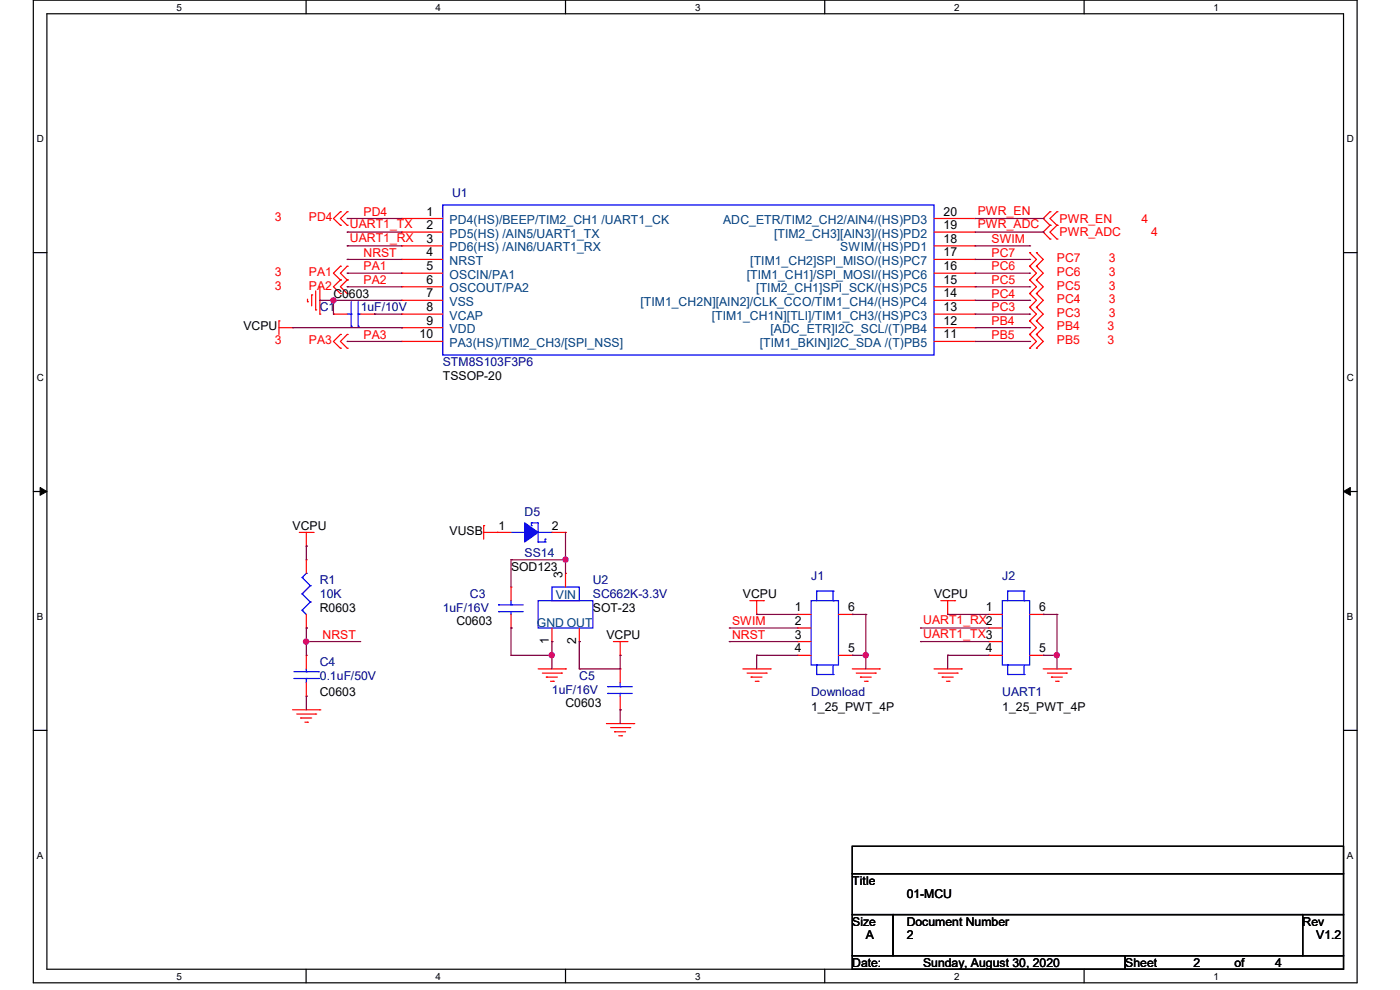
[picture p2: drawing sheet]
<svg xmlns="http://www.w3.org/2000/svg" width="297mm" height="210mm" viewBox="0 0 297 210" stroke-linecap="round" stroke-linejoin="round" font-family="sans-serif">
<path d="M7.1 0h280.8v208.5h-280.8zM9.9 2.9h275.1v202.7h-275.1z" fill="none" stroke="#000" stroke-width=".25"/>
<g fill="#fff">
<path d="M37.4 .3h1.2v2.4h-1.2z"/>
<path d="M37.4 205.9h1.2v2.3h-1.2z"/>
</g>
<path d="M64.9 0v2.9M64.9 205.6v2.9" fill="none" stroke="#000" stroke-width=".25"/>
<g fill="#fff">
<path d="M92.4 .3h1.2v2.4h-1.2z"/>
<path d="M92.4 205.9h1.2v2.3h-1.2z"/>
</g>
<path d="M120 0v2.9M120 205.6v2.9" fill="none" stroke="#000" stroke-width=".25"/>
<g fill="#fff">
<path d="M147.4 .3h1.2v2.4h-1.2z"/>
<path d="M147.4 205.9h1.2v2.3h-1.2z"/>
</g>
<path d="M175 0v2.9M175 205.6v2.9" fill="none" stroke="#000" stroke-width=".25"/>
<g fill="#fff">
<path d="M202.4 .3h1.2v2.4h-1.2z"/>
<path d="M202.4 205.9h1.2v2.3h-1.2z"/>
</g>
<path d="M230 0v2.9M230 205.6v2.9" fill="none" stroke="#000" stroke-width=".25"/>
<g fill="#fff">
<path d="M257.5 .3h1.1v2.4h-1.1z"/>
<path d="M257.5 205.9h1.1v2.3h-1.1z"/>
<path d="M7.8 28.2h1.5v2.4h-1.5z"/>
<path d="M285.7 28.2h1.5v2.4h-1.5z"/>
<path d="M7.8 78.9h1.5v2.3h-1.5z"/>
<path d="M285.7 78.9h1.5v2.3h-1.5z"/>
</g>
<path d="M7.1 53.6h2.8M285 53.6h2.9" fill="none" stroke="#000" stroke-width=".25"/>
<g fill="#fff">
<path d="M7.8 129.6h1.3v2.3h-1.3z"/>
<path d="M285.7 129.6h1.4v2.3h-1.4z"/>
</g>
<path d="M7.1 104.3h2.8M285 104.3h2.9" fill="none" stroke="#000" stroke-width=".25"/>
<path d="M8.5 103.4l1.4 .9-1.4 .8zM285 104.3l1.5-.9v1.7z" fill="#000" stroke="#000" stroke-width=".21"/>
<g fill="#fff">
<path d="M7.8 180.3h1.3v2.3h-1.3z"/>
<path d="M285.7 180.3h1.4v2.3h-1.4z"/>
</g>
<path d="M7.1 154.9h2.8M285 154.9h2.9M180.8 179.5h104.2v5.8h-104.2zM180.8 185.3h104.2v8.7h-104.2zM180.8 194h8.7v8.7h-8.7zM189.5 194h86.9v8.7h-86.9zM276.4 194h8.6v8.7h-8.6zM180.8 202.7h57.9v2.9h-57.9zM238.7 202.7h46.3v2.9h-46.3z" fill="none" stroke="#000" stroke-width=".25"/>
<g fill="none" stroke="#f00" stroke-width=".25">
<path d="M72.2 56.5h.1M72.2 59.4h.1M72.2 44.9h.1M72.2 47.8h.1M72.2 56.5l-1.5 1.5 1.5 1.4M72.2 59.4l-1.5 1.4 1.5 1.5M72.2 44.9l-1.5 1.5 1.5 1.4M73.7 56.5h.1M73.7 59.4h.1M73.7 44.9h.1M73.7 47.8h.1M73.7 56.5l-1.5 1.5 1.5 1.4"/>
<path d="M73.7 59.4l-1.5 1.4 1.5 1.5M73.7 44.9l-1.5 1.5 1.5 1.4M85.2 46.4h.1M85.2 49.2h.1M85.2 52.2h.1M85.2 55h.1M85.2 58h.1M85.2 46.4h8.7M85.2 49.2h8.7M85.2 52.2h8.7M85.2 55h8.7M85.2 58h8.7"/>
<path d="M198.2 46.4h8.6M198.2 49.2h8.6M198.2 52.2h8.6M198.2 55h8.6M198.2 58h8.6M206.8 58h.1M206.8 55h.1M206.8 52.2h.1M206.8 49.2h.1M206.8 46.4h.1M218.4 59.4h.1M218.4 56.5h.1"/>
<path d="M218.4 53.6h.1M218.4 59.4l1.5 1.4-1.5 1.5M218.4 56.5l1.5 1.5-1.5 1.4M218.4 53.6l1.5 1.4-1.5 1.5M219.9 59.4h.1M219.9 56.5h.1M219.9 53.6h.1M219.9 59.4l1.4 1.4-1.4 1.5M219.9 56.5l1.4 1.5-1.4 1.4M219.9 53.6l1.4 1.4-1.4 1.5M222.8 47.8h.1M222.8 50.7h.1"/>
<path d="M222.8 44.9h.1M222.8 47.8l-1.5 1.4 1.5 1.5M222.8 44.9l-1.5 1.5 1.5 1.4M224.2 50.7h.1M224.2 47.8h.1M224.2 44.9h.1M224.2 47.8l-1.4 1.4 1.4 1.5M224.2 44.9l-1.4 1.5 1.4 1.4M59.2 68.1h.1M59.2 69.5h2.9M59.2 68.1v2.9M62.1 69.5h.1"/>
<path d="M65.2 64h.1M65.2 63.5v.5M66.1 62.6h.1M66.1 62.6v2.3M67 65.7h.1M67 61.7v4M67.9 66.6h.1M67.9 60.8v5.8M70.7 66.6h.1M70.7 66.6h3M72.2 71h.1M72.2 73.9h.1"/>
<path d="M72.2 62.3h.1M72.2 71l-1.5 1.4 1.5 1.5M73.7 71h.1M73.7 73.9h.1M73.7 62.3h.1M73.7 71l-1.5 1.4 1.5 1.5M76.5 66.6h3M79.5 66.6h.1M85.2 60.8h.1M85.2 63.7h.1M85.2 66.6h.1M85.2 69.5h.1"/>
<path d="M85.2 72.4h.1M85.2 69.5h8.7M85.2 66.6h8.7M85.2 60.8h8.7M85.2 63.7h8.7M85.2 72.4h8.7M198.2 69.5h8.6M198.2 66.6h8.6M198.2 60.8h8.6M198.2 63.7h8.6M198.2 72.4h8.6M206.8 72.4h.1"/>
<path d="M206.8 69.5h.1M206.8 66.6h.1M206.8 63.7h.1M206.8 60.8h.1M218.4 68.1h.1M218.4 65.2h.1M218.4 62.3h.1M218.4 71h.1M218.4 73.9h.1M218.4 65.2l1.5 1.4-1.5 1.5M218.4 62.3l1.5 1.4-1.5 1.5M218.4 68.1l1.5 1.4-1.5 1.5"/>
<path d="M218.4 71l1.5 1.4-1.5 1.5M219.9 68.1h.1M219.9 65.2h.1M219.9 62.3h.1M219.9 71h.1M219.9 73.9h.1M219.9 65.2l1.4 1.4-1.4 1.5M219.9 62.3l1.4 1.4-1.4 1.5M219.9 68.1l1.4 1.4-1.4 1.5M219.9 71l1.4 1.4-1.4 1.5M63.5 112.9h2.9M65 115.9h.1"/>
<path d="M65 118.7h.1M65 112.9v3M65 118.7v2.9M66.4 112.9h.1M102.6 111.5h.1M102.6 112.9h5.8M102.6 111.5v2.9M105.5 112.9h.1M117.1 112.9h2.9M120 112.9h.1M65 139h.1M65 133.2h.1"/>
<path d="M65 130.3v2.9M65 139v2.9M108.4 133.2h.1M108.4 124.5h.1M108.4 124.5v2.9M108.4 130.3v2.9M117.1 136.1h.1M117.1 133.2v2.9M120 121.6h.1M120 121.6v2.9M122.9 136.1h.1M122.9 133.2v2.9"/>
<path d="M130.1 136.1h2.9M131.6 139h.1M131.6 136.1v2.9M133 136.1h.1M159.1 127.4h2.9M160.5 130.3h.1M160.5 127.4v2.9M162 127.4h.1M169.2 130.3h.1M169.2 133.2h.1M169.2 136.1h.1M169.2 139h.1"/>
<path d="M169.2 136.1h2.9M169.2 130.3h2.9M169.2 133.2h2.9M169.2 139h2.9M177.9 130.3h2.9M177.9 139h2.9M180.8 139h.1M180.8 130.3h.1M199.6 127.4h2.9M201 130.3h.1M201 127.4v2.9M202.5 127.4h.1"/>
<path d="M209.8 130.3h.1M209.8 133.2h.1M209.8 136.1h.1M209.8 139h.1M209.8 136.1h2.8M209.8 130.3h2.8M209.8 133.2h2.8M209.8 139h2.8M218.4 130.3h2.9M218.4 139h2.9M221.3 139h.1M221.3 130.3h.1"/>
<path d="M62.1 150.6h5.8M62.9 151.5h4.1M63.8 152.3h.1M63.8 152.3h2.3M64.7 153.2h.5M65 147.7h.1M65 144.8v2.9M65.2 153.2h.1M67 151.5h.1M67.9 150.6h.1M114.2 141.9h5.8M115.1 142.8h4"/>
<path d="M115.9 143.6h.1M115.9 143.6h2.3M116.8 144.5h.6M117.4 144.5h.1M119.1 142.8h.1M120 141.9h.1M128.7 153.5h5.8M129.5 154.3h4.1M130.4 155.2h.1M130.4 155.2h2.3M131.3 156.1h.6M131.6 150.6h.1"/>
<path d="M131.6 141.9h.1M131.6 141.9v2.9M131.6 147.7v2.9M131.9 156.1h.1M133.6 154.3h.1M134.5 153.5h.1M157.6 141.9h5.8M158.5 142.8h4.1M159.3 143.6h.1M159.3 143.6h2.4M160.2 144.5h.6M160.8 144.5h.1"/>
<path d="M162.6 142.8h.1M163.4 141.9h.1M180.8 141.9h5.8M181.7 142.8h4M182.5 143.6h.1M182.5 143.6h2.3M183.4 144.5h.6M184 144.5h.1M185.7 142.8h.1M186.6 141.9h.1M198.2 141.9h5.8M199.1 142.8h4"/>
<path d="M199.9 143.6h.1M199.9 143.6h2.3M200.8 144.5h.5M201.3 144.5h.1M203.1 142.8h.1M204 141.9h.1M221.3 141.9h5.8M222.2 142.8h4M223.1 143.6h.1M223.1 143.6h2.3M223.9 144.5h.6M224.5 144.5h.1"/>
<path d="M226.2 142.8h.1M227.1 141.9h.1"/>
</g>
<g fill="none" stroke="#00f" stroke-width=".25">
<path d="M93.9 43.5h104.3v31.8h-104.3zM73.7 66.6h.8M74.5 69.2h.1M74.5 66.6h.1M74.5 64v5.2M76 66.6h.1M76 69.2h.1M76 66.6h.5M76 64v5.2M108.4 112.9h2.9M111.3 112.9h.1M112.7 110.9h.1"/>
<path d="M112.7 111.5h.1M112.7 110.9h1.5v4.1M112.7 110.9v.6M114.2 115h.1M114.2 112.9h2.9M114.2 115h1.5M115.7 115h.1M115.7 114.4h.1M115.7 114.4v.6M117.1 112.9h.1M64.1 129.5h.1M64.1 126h.1"/>
<path d="M64.1 122.5h.1M64.1 129.5l.9 .8M64.1 126l1.7 1.7M64.1 122.5l1.7 1.7M65 121.6h.1M65 121.6l-.9 .9M65.8 127.7h.1M65.8 124.2h.1M65.8 127.7l-1.7 1.8M65.8 124.2l-1.7 1.8M105.8 128.3h.1M105.8 129.8h.1"/>
<path d="M105.8 128.3h5.2M105.8 129.8h5.2M108.4 129.8h.1M108.4 128.3h.1M108.4 127.4v.9M108.4 129.8v.5M114.2 127.4h11.6v5.8h-11.6zM117.1 124.5h5.8v2.9h-5.8zM172.1 127.4h5.8v13.7h-5.8zM173.3 125.4h.1M173.3 125.4v2M173.3 125.4h3.4"/>
<path d="M176.7 125.4h.1M176.7 127.4h.1M176.7 125.4v2M212.6 127.4h5.8v13.7h-5.8zM213.8 125.4h.1M213.8 125.4h3.5M213.8 125.4v2M217.3 125.4h.1M217.3 127.4h.1M217.3 125.4v2M62.4 143.9h5.2M62.4 142.5h5.2"/>
<path d="M65 142.5h.1M65 143.9h.1M65 141.9v.6M65 143.9v.9M67.6 143.9h.1M67.6 142.5h.1M128.9 145.7h.1M128.9 147.1h.1M128.9 145.7h5.3M128.9 147.1h5.3M131.6 147.1h.1M131.6 145.7h.1"/>
<path d="M131.6 144.8v.9M131.6 147.1v.6M173.3 143.1h.1M173.3 141.1h.1M173.3 141.1v2M173.3 143.1h3.4M176.7 143.1h.1M176.7 141.1v2M213.8 143.1h.1M213.8 141.1h.1M213.8 143.1h3.5M213.8 141.1v2"/>
<path d="M217.3 143.1h.1M217.3 141.1v2"/>
</g>
<path d="M111.3 110.9l2.9 2-2.9 2.1z" fill-rule="evenodd" fill="#00f" stroke="#00f" stroke-width=".25"/>
<g fill="none" stroke="#800040" stroke-width=".25">
<path d="M73.7 55h.1M73.7 52.2h.1M73.7 49.2h.1M73.7 58h.1M73.7 46.4h.1M73.7 55h11.5M73.7 52.2h11.5M73.7 49.2h11.5M73.7 46.4h11.5M73.7 58h11.5M206.8 55h11.6M206.8 52.2h11.6"/>
<path d="M206.8 49.2h14.5M206.8 46.4h14.5M206.8 58h11.6M218.4 52.2h.1M218.4 55h.1M218.4 58h.1M221.3 49.2h.1M221.3 46.4h.1M62.1 69.5h23.1M67.9 63.7h.1M67.9 63.7h17.3M70.7 63.7h.1"/>
<path d="M70.7 63.7v2.9M73.7 60.8h.1M73.7 72.4h.1M73.7 60.8h11.5M73.7 72.4h11.5M79.5 66.6h.1M79.5 66.6h5.7M85.2 69.5h.1M206.8 69.5h11.6M206.8 66.6h11.6M206.8 63.7h11.6M206.8 60.8h11.6"/>
<path d="M206.8 72.4h11.6M218.4 60.8h.1M218.4 63.7h.1M218.4 66.6h.1M218.4 69.5h.1M218.4 72.4h.1M65 115.9h.1M65 115.9v2.8M108.4 118.7h.1M108.4 118.7v5.8M108.4 118.7h11.6M120 118.7h.1"/>
<path d="M120 112.9v8.7M65 133.2h.1M65 136.1h.1M65 133.2v5.8M65 136.1h11.5M108.4 133.2h.1M108.4 139h.1M108.4 133.2v5.8M108.4 139h8.7M117.1 136.1h.1M117.1 139h.1M117.1 136.1v5.8"/>
<path d="M122.9 136.1h.1M122.9 136.1v5.8M131.6 139h.1M131.6 139v2.9h-8.7M154.7 133.2h.1M154.7 136.1h.1M154.7 136.1h14.5M154.7 133.2h14.5M160.5 130.3h.1M160.5 139h.1M160.5 139h8.7M160.5 130.3h8.7"/>
<path d="M160.5 139v2.9M180.8 130.3h.1M180.8 139h.1M180.8 139h2.9M180.8 130.3h2.9M183.7 130.3h.1M183.7 139h.1M183.7 130.3v11.6M195.3 133.2h.1M195.3 136.1h.1M195.3 136.1h14.5M195.3 133.2h14.5"/>
<path d="M201 130.3h.1M201 139h.1M201 139h8.8M201 130.3h8.8M201 139v2.9M221.3 130.3h.1M221.3 139h.1M221.3 139h2.9M221.3 130.3h2.9M224.2 130.3h.1M224.2 139h.1M224.2 130.3v11.6"/>
<path d="M65 147.7h.1M65 147.7v2.9M122.9 141.9h.1M131.6 150.6h.1M131.6 150.6v2.9"/>
</g>
<g fill="#f0f" stroke="#f0f" stroke-width=".25">
<circle cx="64.9" cy="136.1" r=".55"/>
<circle cx="117.1" cy="139" r=".55"/>
<circle cx="70.7" cy="63.7" r=".55"/>
<circle cx="183.7" cy="139" r=".56"/>
<circle cx="224.2" cy="139" r=".55"/>
<circle cx="120" cy="118.7" r=".55"/>
</g>
<g font-size="2.6" fill="#000080">
<text x="95.9" y="41.7">U1</text>
<text x="67.9" y="66">C1</text>
<text x="76.5" y="66">1uF/10V</text>
<text x="93.9" y="77.6">STM8S103F3P6</text>
<text x="111.3" y="109.5">D5</text>
<text x="111.3" y="118.2">SS14</text>
<text x="67.9" y="124">R1</text>
<text x="125.8" y="124">U2</text>
<text x="172.1" y="123.1">J1</text>
<text x="212.6" y="123.1">J2</text>
<text x="67.9" y="126.9">10K</text>
<text x="93.9" y="129.8">1uF/16V</text>
<text x="99.7" y="126.9">C3</text>
<text x="125.8" y="126.9">SC662K-3.3V</text>
<text x="67.9" y="141.4">C4</text>
<text x="67.9" y="144.2">0.1uF/50V</text>
<text x="117.1" y="147.1">1uF/16V</text>
<text x="122.9" y="144.2">C5</text>
<text x="172.1" y="147.7">Download</text>
<text x="212.6" y="147.7">UART1</text>
</g>
<g font-size="2.6" fill="#f00">
<text x="58.3" y="46.9">3</text>
<text x="65.5" y="46.9">PD4</text>
<text x="77.1" y="45.8">PD4</text>
<text x="207.4" y="45.5">PWR_EN</text>
<text x="224.8" y="47.2">PWR_EN</text>
<text x="242.2" y="47.2">4</text>
<text x="74.3" y="51.4">UART1_RX</text>
<text x="74.3" y="48.4">UART1_TX</text>
<text x="207.4" y="48.4">PWR_ADC</text>
<text x="210.4" y="51.6">SWIM</text>
<text x="224.8" y="50.1">PWR_ADC</text>
<text x="244.2" y="50.1">4</text>
<text x="58.3" y="58.5">3</text>
<text x="65.5" y="58.5">PA1</text>
<text x="77.1" y="54.4">NRST</text>
<text x="77.1" y="57.4">PA1</text>
<text x="210.4" y="54.4">PC7</text>
<text x="210.4" y="57.4">PC6</text>
<text x="224.2" y="58.5">PC6</text>
<text x="224.2" y="55.6">PC7</text>
<text x="235.2" y="58.5">3</text>
<text x="235.2" y="55.6">3</text>
<text x="58.3" y="61.4">3</text>
<text x="65.5" y="61.4">PA2</text>
<text x="77.1" y="60.2">PA2</text>
<text x="210.4" y="60.2">PC5</text>
<text x="210.4" y="63.1">PC4</text>
<text x="224.2" y="64.3">PC4</text>
<text x="224.2" y="61.4">PC5</text>
<text x="235.2" y="64.3">3</text>
<text x="235.2" y="61.4">3</text>
<text x="77.1" y="71.8">PA3</text>
<text x="210.4" y="66">PC3</text>
<text x="210.4" y="68.9">PB4</text>
<text x="210.4" y="71.8">PB5</text>
<text x="224.2" y="67.2">PC3</text>
<text x="224.2" y="70.1">PB4</text>
<text x="235" y="70.1">3</text>
<text x="235.2" y="67.2">3</text>
<text x="58.3" y="73">3</text>
<text x="65.5" y="73">PA3</text>
<text x="224.2" y="73">PB5</text>
<text x="235" y="73">3</text>
<text x="68.5" y="135.5">NRST</text>
<text x="155.3" y="132.6">SWIM</text>
<text x="155.3" y="135.5">NRST</text>
<text x="195.9" y="132.4">UART1_RX2</text>
<text x="195.9" y="135.3">UART1_TX3</text>
</g>
<g font-size="2.6">
<text x="90.5" y="45.7">1</text>
<text x="200.2" y="45.7">20</text>
<text x="90.5" y="48.6">2</text>
<text x="90.5" y="51.5">3</text>
<text x="200.2" y="51.5">18</text>
<text x="200.2" y="48.6">19</text>
<text x="90.5" y="54.4">4</text>
<text x="90.5" y="57.3">5</text>
<text x="200.2" y="57.3">16</text>
<text x="200.2" y="54.4">17</text>
<text x="70.7" y="63.2">C0603</text>
<text x="90.5" y="60.2">6</text>
<text x="90.5" y="63.1">7</text>
<text x="90.5" y="66">8</text>
<text x="200.2" y="66">13</text>
<text x="200.2" y="63.1">14</text>
<text x="200.2" y="60.2">15</text>
<text x="51.6" y="70.1">VCPU</text>
<text x="89" y="71.8">10</text>
<text x="90.5" y="68.9">9</text>
<text x="200.2" y="71.8">11</text>
<text x="200.2" y="68.9">12</text>
<text x="93.9" y="80.5">TSSOP-20</text>
<text x="62.1" y="112.4">VCPU</text>
<text x="95.4" y="113.5">VUSB</text>
<text x="105.8" y="112.4">1</text>
<text x="117.1" y="112.4">2</text>
<text x="108.4" y="121.1">SOD123</text>
<text x="119.3" y="122.5" transform="rotate(-90 119.3 122.5)">3</text>
<text x="67.9" y="129.8">R0603</text>
<text x="125.8" y="129.8">SOT-23</text>
<text x="157.6" y="126.9">VCPU</text>
<text x="168.6" y="129.7">1</text>
<text x="179.9" y="129.7">6</text>
<text x="198.2" y="126.9">VCPU</text>
<text x="209.2" y="129.7">1</text>
<text x="220.5" y="129.7">6</text>
<text x="96.8" y="132.7">C0603</text>
<text x="116.5" y="136.7" transform="rotate(-90 116.5 136.7)">1</text>
<text x="122.3" y="136.7" transform="rotate(-90 122.3 136.7)">2</text>
<text x="128.6" y="135.6">VCPU</text>
<text x="168.6" y="132.6">2</text>
<text x="168.6" y="135.5">3</text>
<text x="168.6" y="138.4">4</text>
<text x="179.9" y="138.4">5</text>
<text x="209.2" y="138.4">4</text>
<text x="220.5" y="138.4">5</text>
<text x="67.9" y="147.7">C0603</text>
<text x="120" y="150">C0603</text>
<text x="172.1" y="150.9">1_25_PWT_4P</text>
<text x="212.6" y="150.9">1_25_PWT_4P</text>
<text x="180.8" y="187.7">Title</text>
<text x="192.4" y="190.6">01-MCU</text>
<text x="180.8" y="196.3">Size</text>
<text x="192.4" y="196.3">Document Number</text>
<text x="276.4" y="196.3">Rev</text>
<text x="183.7" y="199.3">A</text>
<text x="192.4" y="199.3">2</text>
<text x="279.2" y="199.3">V1.2</text>
<text x="180.8" y="205.1">Date:</text>
<text x="195.8" y="205.1">Sunday, August 30, 2020</text>
<text x="238.7" y="205.1">Sheet</text>
<text x="253.2" y="205.1">2</text>
<text x="261.9" y="205.1">of</text>
<text x="270.5" y="205.1">4</text>
</g>
<g font-size="2.6" fill="#004080">
<text x="95.4" y="47.5">PD4(HS)/BEEP/TIM2_CH1 /UART1_CK</text>
<text x="153.4" y="47.5">ADC_ETR/TIM2_CH2/AIN4/(HS)PD3</text>
<text x="95.4" y="50.4">PD5(HS) /AIN5/UART1_TX</text>
<text x="95.4" y="53.3">PD6(HS) /AIN6/UART1_RX</text>
<text x="164.2" y="50.4">[TIM2_CH3][AIN3]/(HS)PD2</text>
<text x="178.3" y="53.3">SWIM/(HS)PD1</text>
<text x="95.4" y="56.2">NRST</text>
<text x="95.4" y="59.1">OSCIN/PA1</text>
<text x="158.5" y="59.1">[TIM1_CH1]/SPI_MOSI/(HS)PC6</text>
<text x="159.2" y="56.2">[TIM1_CH2]SPI_MISO/(HS)PC7</text>
<text x="95.4" y="62">OSCOUT/PA2</text>
<text x="95.4" y="64.9">VSS</text>
<text x="135.9" y="64.9">[TIM1_CH2N][AIN2]/CLK_CCO/TIM1_CH4/(HS)PC4</text>
<text x="160.4" y="62">[TIM2_CH1]SPI_SCK/(HS)PC5</text>
<text x="95.4" y="67.8">VCAP</text>
<text x="95.4" y="70.7">VDD</text>
<text x="151" y="67.8">[TIM1_CH1N][TLI]/TIM1_CH3/(HS)PC3</text>
<text x="163.4" y="70.7">[ADC_ETR]I2C_SCL/(T)PB4</text>
<text x="95.4" y="73.6">PA3(HS)/TIM2_CH3/[SPI_NSS]</text>
<text x="161.2" y="73.6">[TIM1_BKIN]I2C_SDA /(T)PB5</text>
<text x="117.9" y="127.2">VIN</text>
<text x="113.9" y="132.9">GND OUT</text>
</g>
<g font-size="2.1">
<text x="37.4" y="2.2">5</text>
<text x="92.4" y="2.2">4</text>
<text x="147.4" y="2.2">3</text>
<text x="202.4" y="2.2">2</text>
<text x="257.5" y="2.2">1</text>
<text x="7.8" y="30.1">D</text>
<text x="285.8" y="30.1">D</text>
<text x="7.8" y="80.8">C</text>
<text x="285.8" y="80.8">C</text>
<text x="7.8" y="131.5">B</text>
<text x="285.8" y="131.5">B</text>
<text x="7.8" y="182.2">A</text>
<text x="285.8" y="182.2">A</text>
<text x="37.4" y="207.8">5</text>
<text x="92.4" y="207.8">4</text>
<text x="147.4" y="207.8">3</text>
<text x="202.4" y="207.8">2</text>
<text x="257.5" y="207.8">1</text>
</g>
</svg>
